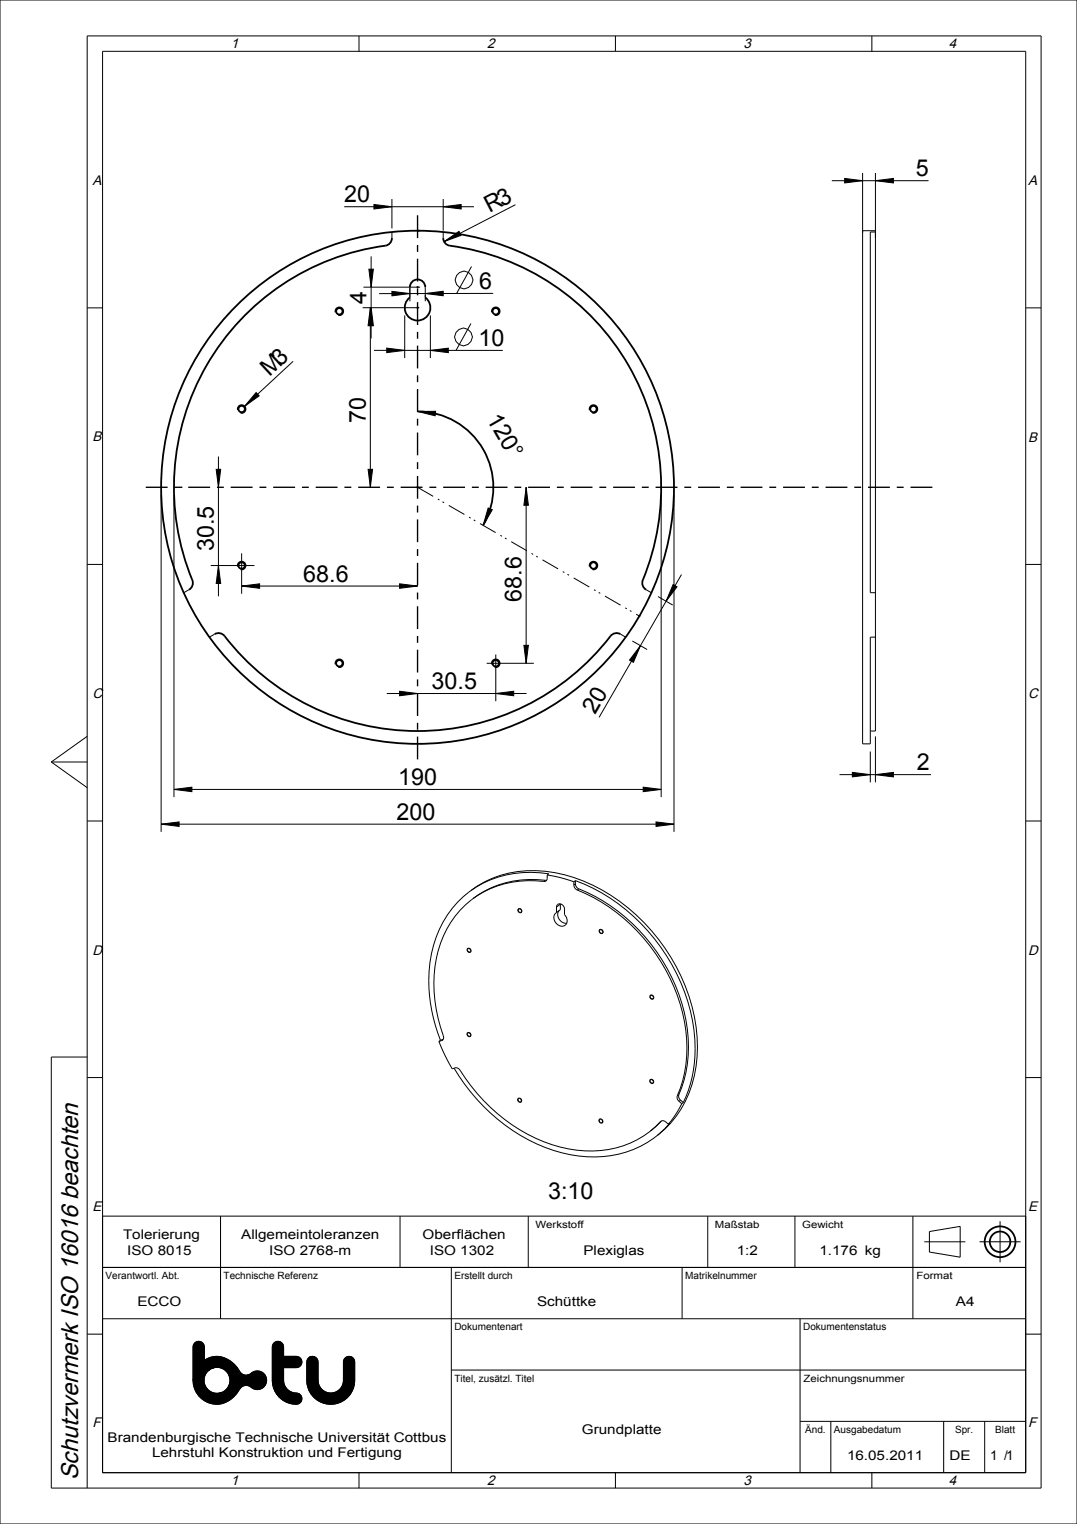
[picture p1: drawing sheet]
<svg xmlns="http://www.w3.org/2000/svg" width="210mm" height="297mm" viewBox="0 0 210 297" stroke-linecap="round" stroke-linejoin="round" font-family="sans-serif">
<g fill="#000">
<path d="M37.9 261.8a1.1 1.1 0 0 1 1.2-.3 1.1 1.1 0 0 1 .7 1l-2.2 6.5v-6.5zM37.6 269l3.3-2.1-.9 1-.2 1.1-2.1 .8zM37.7 269.8l2.1-.8 .2 1.1-2.1 .5zM37.9 270.6l2.1-.5 .5 .6-2.2 .7zM38.3 271.4l2.2-.7 1.1 .7-2.8 .7zM41.2 266.7l3.7-1.5 .7 .6 .9 1.1-2.5 .2a2.53 2.53 0 0 0-2.8-.4zM38.8 272.1l2.8-.7 4.5 .2a4.6 4.6 0 0 1-7.3 .5zM39.8 262.5v2.6a4.2 4.2 0 0 1 5.1 .1l-3.7 1.5-3.6 2.3zM44 267.1l2.5-.2 .6 .8-2.5 .2zM44.6 267.9l2.5-.2 .5 .2-2.9 .4zM42.7 271.5l1-.4 .9-1 3.3-.1a1.71 1.71 0 0 0-1.4 1.1l-.4 .5zM44.7 268.3l2.9-.4 4.1 .1a1.82 1.82 0 0 1-.4 2.4 1.82 1.82 0 0 1-2.4-.1l-.9-.3-3.4 .1 .2-.7z"/>
<path d="M48.9 267.7a1.82 1.82 0 0 1 2.2-.2zM48.2 268l.7-.3 2.2-.2 .6 .5zM53.3 261.8a1.09 1.09 0 0 1 1.8 0zM53.3 261.9l1.8-.1 .2 .7-2.2 6.5v-6.5zM53.2 269.7l2.1-.7 .2 1 .3 .4-2.2 .6zM53.6 271l2.2-.6 1 .9-2.9 .4zM55.3 262.5v1.8h2.5a1.1 1.1 0 0 1 1.1 1.1 1.1 1.1 0 0 1-1.1 1.1h-2.5v2.5l-2.1 .7-.1-.7zM53.9 271.7l2.9-.4 1.6 .4-4 .5zM56.4 273.5l2.3-.3-.3 .3a1.49 1.49 0 0 1-1.3 .1zM54.4 272.2l4-.5 .3 .2a1.09 1.09 0 0 1 0 1.3l-2.3 .3a4.7 4.7 0 0 1-2-1.3zM60.3 264.5l.3-.1h.6zM60.3 264.6l.9-.2 .4 .2 .4 .5v3.9l-2.1 .7-.1-4.3 .2-.6z"/>
<path d="M59.9 269.7l2.1-.7 .2 1 .3 .4-2.2 .6zM60.3 271l2.2-.6 .6 .6-2.5 .6zM60.6 271.6l2.5-.6a2.47 2.47 0 0 0 1.9 .4l3.4 .2a4.7 4.7 0 0 1-7.8 0zM67.4 264.6v-.1a1.09 1.09 0 0 1 1.3 0zM67.4 264.6l1.3-.1 .4 .6 .1 3.9a4.6 4.6 0 0 1-.8 2.6l-3.4-.2a2.48 2.48 0 0 0 2-2.4v-3.6l.2-.6z"/>
</g>
<g fill="none" stroke="#000" stroke-width=".19">
<path d="M0 0h210v297h-210zM20 10h180v277h-180zM70 7v3M120 7v3M170 7v3M76.4 45.2v1.2M79.9 56v2M81.3 59.8l.3 .3M81.3 55.8l.3 .3M81.5 44.8l.3 .3M81.6 55.8l-.3 .3M81.6 59.8l-.3 .3"/>
<path d="M81.8 44.8l-.3 .3M82.9 56v2M86.4 45.2v1.2M170.7 45.2h-1v70.3h1M17 60h3M200 60h3M81.3 94.8l.3 .3M81.6 94.8l-.3 .3M17 110h3M36.9 114.9l-1.1 .6M124.5 119.9l.3 .3M124.8 119.9l-.3 .3"/>
<path d="M126 114.9l1 .6M200 110h3M41.9 123.6l-1.1 .6M121 123.6l1 .6M170.7 124.2h-1v20.8h-1.5v-100h2.5v97.5h-1M10 148.5l7 5M10 148.5h7M17 143.5l-7 5M17 160h3M91.8 173.5a21.5 21.5 0 0 1 20.1-2.5 36.7 36.7 0 0 1 24 31.1 22.3 22.3 0 0 1-6.3 18l-1.4 1.2M106 171.8a18.3 18.3 0 0 0-20.9 15 30.3 30.3 0 0 0 1.4 15.4l-.2 .5M106.3 171.5a19.1 19.1 0 0 0-14 3.6"/>
<path d="M106.3 171.5l-.3 .3M106.6 171.5h-.3M106.7 170.5l.3-.2a19.4 19.4 0 0 0-19.8 8 25.2 25.2 0 0 0-2.7 20.1l1.4 4.3M106.7 170.5l-.1 1-.2 .2-.4 .1M106.7 170.5l2.6 .5 2.6 .8M108.5 176.8v1M108.5 176.8a.77 .77 0 0 1 .8-.7 .77 .77 0 0 1 .7 .8l.1 1.3a1.25 1.25 0 0 1 .5 1.3 1.25 1.25 0 0 1-1 1 1.56 1.56 0 0 1-1.4-.9 1.56 1.56 0 0 1 .3-1.8M109 177.5a1.63 1.63 0 0 0 1.5 2.4M109.3 176.2v1.1l-.8 .5M109.3 176.2l-.8 .6M109.3 176.2h.1M111.9 172.5l.2 .6 .5 .4"/>
<path d="M111.9 171.8v.7M112.2 172.3l-.3 .2M112.2 172.3l.2 .5 .5 .4M112.2 171.6l-.3 .2M112.2 171.6a36.8 36.8 0 0 1 23.3 31 24.5 24.5 0 0 1-2.3 12.3M112.2 171.6v.7M112.6 173.5a35 35 0 0 1 21.3 29.1 23.6 23.6 0 0 1-1.8 10.9M112.9 173.2l-.3 .3M112.9 173.2a35 35 0 0 1 21.3 29.1 23.6 23.6 0 0 1-1.8 11M200 160h3M17 210h3M17 206h-7v84h193v-283h-186v283"/>
<path d="M85.6 203l1.2 2.7 1.4 2.6 .7-.2 .6 .2a35.3 35.3 0 0 0 18.1 14.8 20.5 20.5 0 0 0 18.9-2.5l2.5-2.1h.6l.7 .6M85.9 202.7l-.3 .3M86.1 202.8l-.5 .2M86.3 202.7l-.2 .1M86.3 202.7h.1M86.4 202.6l-.3 .2M86.4 202.6l-.5 .1M88.5 208.2a35.1 35.1 0 0 0 22.7 16.8 19.9 19.9 0 0 0 19.4-6.1l-.3 .2M129 218.4l-2.2 2M132.1 213.5v.6l.3 .5M132.4 213.3v.6l.3 .5M132.4 213.3l-.3 .2"/>
<path d="M132.4 214.6l.5 .5M132.7 214.4l.5 .5M132.7 214.4l-.3 .2M132.9 215.1l-1.2 2.1-1.4 1.9M133.2 214.9l-.3 .2M200 210h3M20 237h180M43 237v20M78 237v10M103 237v10M138 237v10M155 237v10"/>
<path d="M178 237v20M195 238v8M20 247h180M20 257h180M88 247v40M133 247v10M156 257v30M180.2 242h8M181.2 240l6-1v6l-6-1zM191 242h8M17 260h3M37.6 269l3.3-2.1-.9 1-.2 1.1-2.1 .8z"/>
<path d="M37.7 269.8l2.1-.8 .2 1.1-2.1 .5zM37.9 261.8a1.1 1.1 0 0 1 1.2-.3 1.1 1.1 0 0 1 .7 1l-2.2 6.5v-6.5zM37.9 270.6l2.1-.5 .5 .6-2.2 .7zM37.9 261.7a1.1 1.1 0 0 1 1.2-.2 1.1 1.1 0 0 1 .7 1v2.6a4.8 4.8 0 0 1 7 2.2 1.54 1.54 0 0 0 2.4 .1 1.84 1.84 0 0 1 2.5 .6 1.84 1.84 0 0 1-.5 2.5 1.84 1.84 0 0 1-2.5-.3 1.59 1.59 0 0 0-2.2 .9 4.7 4.7 0 0 1-5.3 2.4 4.7 4.7 0 0 1-3.6-4.5v-6.5zM38.3 271.4l2.2-.7 1.1 .7-2.8 .7zM38.8 272.1l2.8-.7 4.5 .2a4.6 4.6 0 0 1-7.3 .5zM39.8 262.5v2.6a4.2 4.2 0 0 1 5.1 .1l-3.7 1.5-3.6 2.3zM41.2 266.7l3.7-1.5 .7 .6 .9 1.1-2.5 .2a2.53 2.53 0 0 0-2.8-.4zM42.7 271.5l1-.4 .9-1 3.3-.1a1.71 1.71 0 0 0-1.4 1.1l-.4 .5zM44 267.1l2.5-.2 .6 .8-2.5 .2zM44.6 267.9l2.5-.2 .5 .2-2.9 .4zM44.7 268.3l2.9-.4 4.1 .1a1.82 1.82 0 0 1-.4 2.4 1.82 1.82 0 0 1-2.4-.1l-.9-.3-3.4 .1 .2-.7z"/>
<path d="M48.2 268l.7-.3 2.2-.2 .6 .5zM48.9 267.7a1.82 1.82 0 0 1 2.2-.2zM53.2 269.7l2.1-.7 .2 1 .3 .4-2.2 .6zM53.3 261.9l1.8-.1 .2 .7-2.2 6.5v-6.5zM53.3 261.8a1.09 1.09 0 0 1 1.8 0zM53.4 261.7a1.09 1.09 0 0 1 1.2-.2 1.09 1.09 0 0 1 .7 1v1.8h2.5a1.1 1.1 0 0 1 1.1 1.1 1.1 1.1 0 0 1-1.1 1.1h-2.5v2.5a2.66 2.66 0 0 0 2.9 2.6 1.13 1.13 0 0 1 .6 1.4 1.13 1.13 0 0 1-1.5 .6 4.7 4.7 0 0 1-4.2-4.6v-6.5zM53.6 271l2.2-.6 1 .9-2.9 .4zM53.9 271.7l2.9-.4 1.6 .4-4 .5zM54.4 272.2l4-.5 .3 .2a1.09 1.09 0 0 1 0 1.3l-2.3 .3a4.7 4.7 0 0 1-2-1.3zM55.3 262.5v1.8h2.5a1.1 1.1 0 0 1 1.1 1.1 1.1 1.1 0 0 1-1.1 1.1h-2.5v2.5l-2.1 .7-.1-.7zM56.4 273.5l2.3-.3-.3 .3a1.49 1.49 0 0 1-1.3 .1zM59.9 269.7l2.1-.7 .2 1 .3 .4-2.2 .6z"/>
<path d="M60.1 264.7a1.09 1.09 0 0 1 1.2-.3 1.09 1.09 0 0 1 .7 1v3.6a2.48 2.48 0 0 0 2.5 2.5 2.48 2.48 0 0 0 2.5-2.5v-3.6a1.1 1.1 0 0 1 1.1-1.1 1.1 1.1 0 0 1 1.1 1.1v3.6a4.7 4.7 0 0 1-4.7 4.7 4.7 4.7 0 0 1-4.7-4.7v-3.7zM60.3 264.6l.9-.2 .4 .2 .4 .5v3.9l-2.1 .7-.1-4.3 .2-.6zM60.3 271l2.2-.6 .6 .6-2.5 .6zM60.3 264.5l.3-.1h.6zM60.6 271.6l2.5-.6a2.47 2.47 0 0 0 1.9 .4l3.4 .2a4.7 4.7 0 0 1-7.8 0zM67.4 264.6l1.3-.1 .4 .6 .1 3.9a4.6 4.6 0 0 1-.8 2.6l-3.4-.2a2.48 2.48 0 0 0 2-2.4v-3.6l.2-.6zM67.4 264.6v-.1a1.09 1.09 0 0 1 1.3 0zM88 267h112M156 277h44M162 277v10M184 277v10M192 277v10"/>
<path d="M200 260h3M70 287v3M120 287v3M170 287v3"/>
<circle cx="101.3" cy="177.5" r=".4"/>
<circle cx="91.4" cy="185.2" r=".4"/>
<circle cx="117.2" cy="181.5" r=".41"/>
<circle cx="127.1" cy="194.4" r=".41"/>
<circle cx="91.4" cy="201.7" r=".41"/>
<circle cx="101.3" cy="214.4" r=".41"/>
<circle cx="117.1" cy="218.5" r=".4"/>
<circle cx="127.1" cy="210.8" r=".4"/>
<circle cx="42.3" cy="269" r="2.53"/>
</g>
<path d="M81.4 95l43.3 25.1" fill="none" stroke="#000" stroke-width=".19" stroke-dasharray="3.5 1.1 .4 .7 .4 1.1" stroke-linecap="butt"/>
<g fill="none" stroke="#000" stroke-width=".35">
<path d="M76.4 46.4a1.5 1.5 0 0 1-1.3 1.5 47.6 47.6 0 0 0-37.5 65.6 1.5 1.5 0 0 1-.7 1.4M79.9 56a1.5 1.5 0 0 1 1.5-1.5 1.5 1.5 0 0 1 1.5 1.5M79.9 58a2.5 2.5 0 0 0-.3 3.6 2.5 2.5 0 0 0 3.7 0 2.5 2.5 0 0 0-.4-3.6M86.4 46.4a1.5 1.5 0 0 0 1.3 1.5 47.6 47.6 0 0 1 37.5 65.6 1.5 1.5 0 0 0 .8 1.4M46.4 79.9a.75 .75 0 0 1 .7-.9 .75 .75 0 0 1 .8 .8 .75 .75 0 0 1-1 .6M65.4 60.9a.75 .75 0 0 1 .7-1 .75 .75 0 0 1 .8 .8 .75 .75 0 0 1-.9 .7M95.9 60.9a.75 .75 0 0 1 .7-1 .75 .75 0 0 1 .8 .8 .75 .75 0 0 1-.9 .7M115 79.9a.75 .75 0 0 1 .7-.9 .75 .75 0 0 1 .8 .8 .75 .75 0 0 1-1 .6M46.4 110.4a.75 .75 0 0 1 .7-.9 .75 .75 0 0 1 .8 .8 .75 .75 0 0 1-1 .6M115 110.4a.75 .75 0 0 1 .7-.9 .75 .75 0 0 1 .8 .8 .75 .75 0 0 1-1 .6M41.9 123.6a1.5 1.5 0 0 1 1.9 .4 47.6 47.6 0 0 0 75.6-.3 1.5 1.5 0 0 1 1.6-.1M65.4 129.5a.75 .75 0 0 1 .7-1 .75 .75 0 0 1 .8 .8 .75 .75 0 0 1-.9 .7"/>
<path d="M95.9 129.5a.75 .75 0 0 1 .7-1 .75 .75 0 0 1 .8 .8 .75 .75 0 0 1-.9 .7"/>
<circle cx="81.4" cy="95" r="50"/>
<circle cx="195" cy="242" r="3"/>
<circle cx="195" cy="242" r="2"/>
</g>
<!-- layer: ACHSEN -->
<g fill="none" stroke="#000" stroke-width=".19">
<circle cx="101.4" cy="177.5" r=".33"/>
<circle cx="91.5" cy="185.2" r=".34"/>
<circle cx="117.2" cy="181.5" r=".34"/>
<circle cx="127.1" cy="194.3" r=".33"/>
<circle cx="91.5" cy="201.6" r=".34"/>
<circle cx="101.4" cy="214.4" r=".34"/>
<circle cx="117.1" cy="218.4" r=".33"/>
<circle cx="127.1" cy="210.8" r=".34"/>
</g>
<g fill="none" stroke="#000" stroke-width=".35">
<circle cx="47.1" cy="79.7" r=".63"/>
<circle cx="66.2" cy="60.7" r=".63"/>
<circle cx="96.7" cy="60.7" r=".63"/>
<circle cx="115.7" cy="79.7" r=".63"/>
<circle cx="47.1" cy="110.2" r=".63"/>
<circle cx="115.7" cy="110.2" r=".63"/>
<circle cx="66.2" cy="129.3" r=".63"/>
<circle cx="96.7" cy="129.3" r=".63"/>
</g>
<!-- layer: MASS -->
<g fill="#000">
<path d="M164.7 34.8l3.5 .4-3.5 .5zM170.7 35.2l3.5-.4v.9zM72.2 60l.4 3.5h-.8zM71.9 52.5h.9l-.4 3.5zM72.4 60l.4 3.5h-.9zM72.9 39.9l3.5 .4-3.5 .4zM76.4 56.8l3.5 .4-3.5 .5zM82.9 57.2l3.5-.4v.8zM86.4 40.3l3.5-.4v.8zM86.6 47.1l2.9-2 .4 .8zM49.9 76.5l.6 .6-2.8 2.1zM75.4 67.8l3.5 .5-3.5 .4z"/>
<path d="M83.9 68.3l3.5-.5v.9zM42.2 91.5h.8l-.4 3.5zM71.8 91.5h.8l-.4 3.5zM81.4 80.2h3.5l-.1 .8zM102.6 95l.4 3.5h-.8zM42.6 110.2l.4 3.5h-.8zM47.1 114.2l3.5-.4v.8zM77.9 113.8l3.5 .4-3.5 .4zM95.2 99l.8 .3-1.8 3.1zM131.2 113.9l.8 .5-2.1 2.8zM77.9 134.7l3.5 .5-3.5 .4zM96.7 135.2l3.5-.5v.9z"/>
<path d="M102.2 125.8h.8l-.4 3.5zM124.9 125.8l-1.4 3.3-.8-.5zM33.9 153.8l3.5-.4v.9zM125.4 153.4l3.5 .4-3.5 .5zM166.2 150.5l3.5 .5-3.5 .4zM170.7 151l3.5-.5v.9zM31.4 160.6l3.5-.4v.9zM127.9 160.2l3.5 .4-3.5 .5z"/>
</g>
<g fill="none" stroke="#000" stroke-width=".19">
<path d="M72.9 39.9l3.5 .4-3.5 .4zM76.4 38.8v5.7M86.4 38.8v6.1M100.5 39.9l-13.9 7.2M162.2 35.2h18.9M164.7 34.8l3.5 .4-3.5 .5zM168.2 33.7v11.7M170.7 35.2l3.5-.4v.9zM170.7 33.7v12.7M67.1 40.3h25.3M70.7 60h11.1M70.9 56h11"/>
<path d="M71.9 52.5h.9l-.4 3.5zM72.2 60l.4 3.5h-.8zM72.2 60v35M72.4 60l.4 3.5h-.9zM72.4 50v16M76.4 56.8l3.5 .4-3.5 .5zM79.9 56.2v2.5M82.9 57.2l3.5-.4v.8zM82.9 57.5v1.2M86.4 40.3l3.5-.4v.8zM86.6 47.1l2.9-2 .4 .8zM91.9 51.9l-2.9 5.3"/>
<path d="M96.2 57.2h-22.3M49.9 76.5l.6 .6-2.8 2.1zM57.1 70.4l-9.4 8.8M72.9 68.3h25.1M75.4 67.8l3.5 .5-3.5 .4zM78.9 61.5v8.3M83.9 68.3l3.5-.5v.9zM83.9 61.5v8.3M91.8 63l-2.9 5.3M31.4 96.5v65.6M33.9 96.5v58.8M42.2 91.5h.8l-.4 3.5z"/>
<path d="M42.6 89v27.2M71.8 91.5h.8l-.4 3.5zM81.4 80.2h3.5l-.1 .8zM95.2 99l.8 .3-1.8 3.1zM102.6 95l.4 3.5h-.8zM102.6 95v34.3M128.9 96.5v58.8M131.4 96.5v65.6M41.1 110.2h8.5M42.6 110.2l.4 3.5h-.8zM47.1 114.2l3.5-.4v.8zM47.1 107.8v7.9"/>
<path d="M47.1 114.2h34.3M77.9 113.8l3.5 .4-3.5 .4zM128.3 116.3l2.9 1.6M131.2 113.9l.8 .5-2.1 2.8zM132.9 112l-16.1 27.8M75.4 135.2h27.3M77.9 134.7l3.5 .5-3.5 .4zM94.9 129.3h9.2M96.7 135.2l3.5-.5v.9zM96.7 127.6v9.1M102.2 125.8h.8l-.4 3.5zM123.3 124.9l2.9 1.7"/>
<path d="M124.9 125.8l-1.4 3.3-.8-.5zM33.9 153.8l3.5-.4v.9zM33.9 153.8h95M125.4 153.4l3.5 .4-3.5 .5zM163.7 151h17.8M166.2 150.5l3.5 .5-3.5 .4zM169.7 146.5v6M170.7 151l3.5-.5v.9zM170.7 143.5v9M31.4 160.6l3.5-.4v.9zM31.4 160.6h100M127.9 160.2l3.5 .4-3.5 .5z"/>
<circle cx="90.5" cy="54.6" r="1.72"/>
<circle cx="90.3" cy="65.7" r="1.72"/>
</g>
<path d="M81.4 80.2a14.8 14.8 0 0 1 12.8 22.2" fill="none" stroke="#000" stroke-width=".35"/>
<!-- layer: S_ACHSEN -->
<g fill="none" stroke="#000" stroke-width=".26">
<path d="M81.4 42v4.4M81.4 47.7v1.4M81.4 50.4v4.5M81.4 56.2v1.3M81.4 58.9v4.4M81.4 64.7v1.3M81.4 67.4v4.4M81.4 73.1v1.4M81.4 75.8v4.5M28.4 95h4.3M34 95h1.4M35.4 95h.1"/>
<path d="M36.7 95h4.3M42.3 95h1.3M45 95h4.3M50.6 95h1.3M53.3 95h4.2M58.9 95h1.3M61.6 95h4.2M67.2 95h1.3M69.8 95h4.3M75.4 95h1.4M78.1 95h4.3M81.4 81.6v1.3"/>
<path d="M81.4 84.3v4.4M81.4 90.1v1.3M81.4 92.8v4.4M81.4 98.5v1.4M83.7 95h1.4M86.4 95h4.3M92 95h1.4M94.7 95h4.3M100.3 95h1.3M103 95h4.2M108.6 95h1.3M111.3 95h4.2"/>
<path d="M116.9 95h1.3M119.5 95h4.3M125.2 95h1.3M127.8 95h4.3M133.4 95h1.4M136.1 95h4.3M141.7 95h1.4M144.4 95h4.3M150 95h1.3M152.7 95h4.2M158.3 95h1.3M161 95h4.2"/>
<path d="M166.6 95h1.3M169.3 95h4.2M174.9 95h1.3M177.5 95h4.3M81.4 101.2v4.5M81.4 107v1.3M81.4 109.7v4.4M81.4 115.5v1.3M81.4 118.2v4.4M81.4 123.9v1.4M81.4 126.6v4.5M81.4 132.4v1.3"/>
<path d="M81.4 135.1v4.4M81.4 140.9v1.3M81.4 143.5v4.5"/>
</g>
<text font-size="4.7" x="15.3" y="288.4" transform="rotate(-90 15.3 288.4)">Schutzvermerk ISO 16016 beachten</text>
<g font-size="4.5">
<text x="178.6" y="34.3">5</text>
<text x="67.1" y="39.4">20</text>
<text x="95.4" y="41.5" transform="rotate(-27 95.4 41.5)">R3</text>
<text x="71.5" y="59.3" transform="rotate(-90 71.5 59.3)">4</text>
<text x="93.4" y="56.3">6</text>
<text x="93.3" y="67.4">10</text>
<text x="52.5" y="73.5" transform="rotate(-43 52.5 73.5)">M3</text>
<text x="71.3" y="82.5" transform="rotate(-90 71.3 82.5)">70</text>
<text x="94.8" y="81.6" transform="rotate(60 94.8 81.6)">120°</text>
<text x="41.7" y="107.5" transform="rotate(-90 41.7 107.5)">30.5</text>
<text x="59.1" y="113.3">68.6</text>
<text x="101.7" y="117.2" transform="rotate(-90 101.7 117.2)">68.6</text>
<text x="84.2" y="134.3">30.5</text>
<text x="116.1" y="139.4" transform="rotate(-60 116.1 139.4)">20</text>
<text x="77.7" y="153">190</text>
<text x="178.8" y="150.1">2</text>
<text x="77.3" y="159.7">200</text>
<text x="106.9" y="233.7">3:10</text>
</g>
<g font-size="2.7">
<text x="45" y="9.4">1</text>
<text x="95" y="9.4">2</text>
<text x="145" y="9.4">3</text>
<text x="185" y="9.4">4</text>
<text x="18" y="36">A</text>
<text x="200.5" y="36.1">A</text>
<text x="18" y="86">B</text>
<text x="200.5" y="86.1">B</text>
<text x="18" y="136">C</text>
<text x="200.5" y="136.1">C</text>
<text x="18" y="186">D</text>
<text x="200.5" y="186.1">D</text>
<text x="18" y="236">E</text>
<text x="200.5" y="236.1">E</text>
<text x="18" y="278">F</text>
<text x="200.5" y="278.1">F</text>
<text x="45" y="289.4">1</text>
<text x="95" y="289.4">2</text>
<text x="145" y="289.4">3</text>
<text x="185" y="289.4">4</text>
</g>
<g font-size="2.6">
<text x="24" y="241.5">Tolerierung</text>
<text x="24.8" y="244.5">ISO 8015</text>
<text x="47" y="241.5">Allgemeintoleranzen</text>
<text x="52.5" y="244.5">ISO 2768-m</text>
<text x="82.4" y="241.5">Oberflächen</text>
<text x="83.8" y="244.5">ISO 1302</text>
<text x="113.8" y="244.5">Plexiglas</text>
<text x="143.6" y="244.5">1:2</text>
<text x="159.8" y="244.5">1.176 kg</text>
<text x="26.8" y="254.5">ECCO</text>
<text x="104.7" y="254.5">Schüttke</text>
<text x="186.4" y="254.5">A4</text>
<text x="21" y="280.9">Brandenburgische Technische Universität Cottbus</text>
<text x="113.5" y="279.5">Grundplatte</text>
<text x="29.6" y="283.9">Lehrstuhl Konstruktion und Fertigung</text>
<text x="165.2" y="284.5">16.05.2011</text>
<text x="185.2" y="284.5">DE</text>
<text x="193.1" y="284.5">1 /1</text>
</g>
<g font-size="2">
<text x="104.4" y="239.3">Werkstoff</text>
<text x="139.4" y="239.3">Maßstab</text>
<text x="156.4" y="239.3">Gewicht</text>
<text x="20.6" y="249.3">Verantwortl. Abt.</text>
<text x="43.6" y="249.3">Technische Referenz</text>
<text x="88.6" y="249.3">Erstellt durch</text>
<text x="133.6" y="249.3">Matrikelnummer</text>
<text x="178.7" y="249.3">Format</text>
<text x="88.6" y="259.3">Dokumentenart</text>
<text x="156.6" y="259.3">Dokumentenstatus</text>
<text x="88.6" y="269.3">Titel, zusätzl. Titel</text>
<text x="156.7" y="269.3">Zeichnungsnummer</text>
<text x="157" y="279.3">Änd.</text>
<text x="162.6" y="279.3">Ausgabedatum</text>
<text x="186.2" y="279.3">Spr.</text>
<text x="194" y="279.3">Blatt</text>
</g>
</svg>
